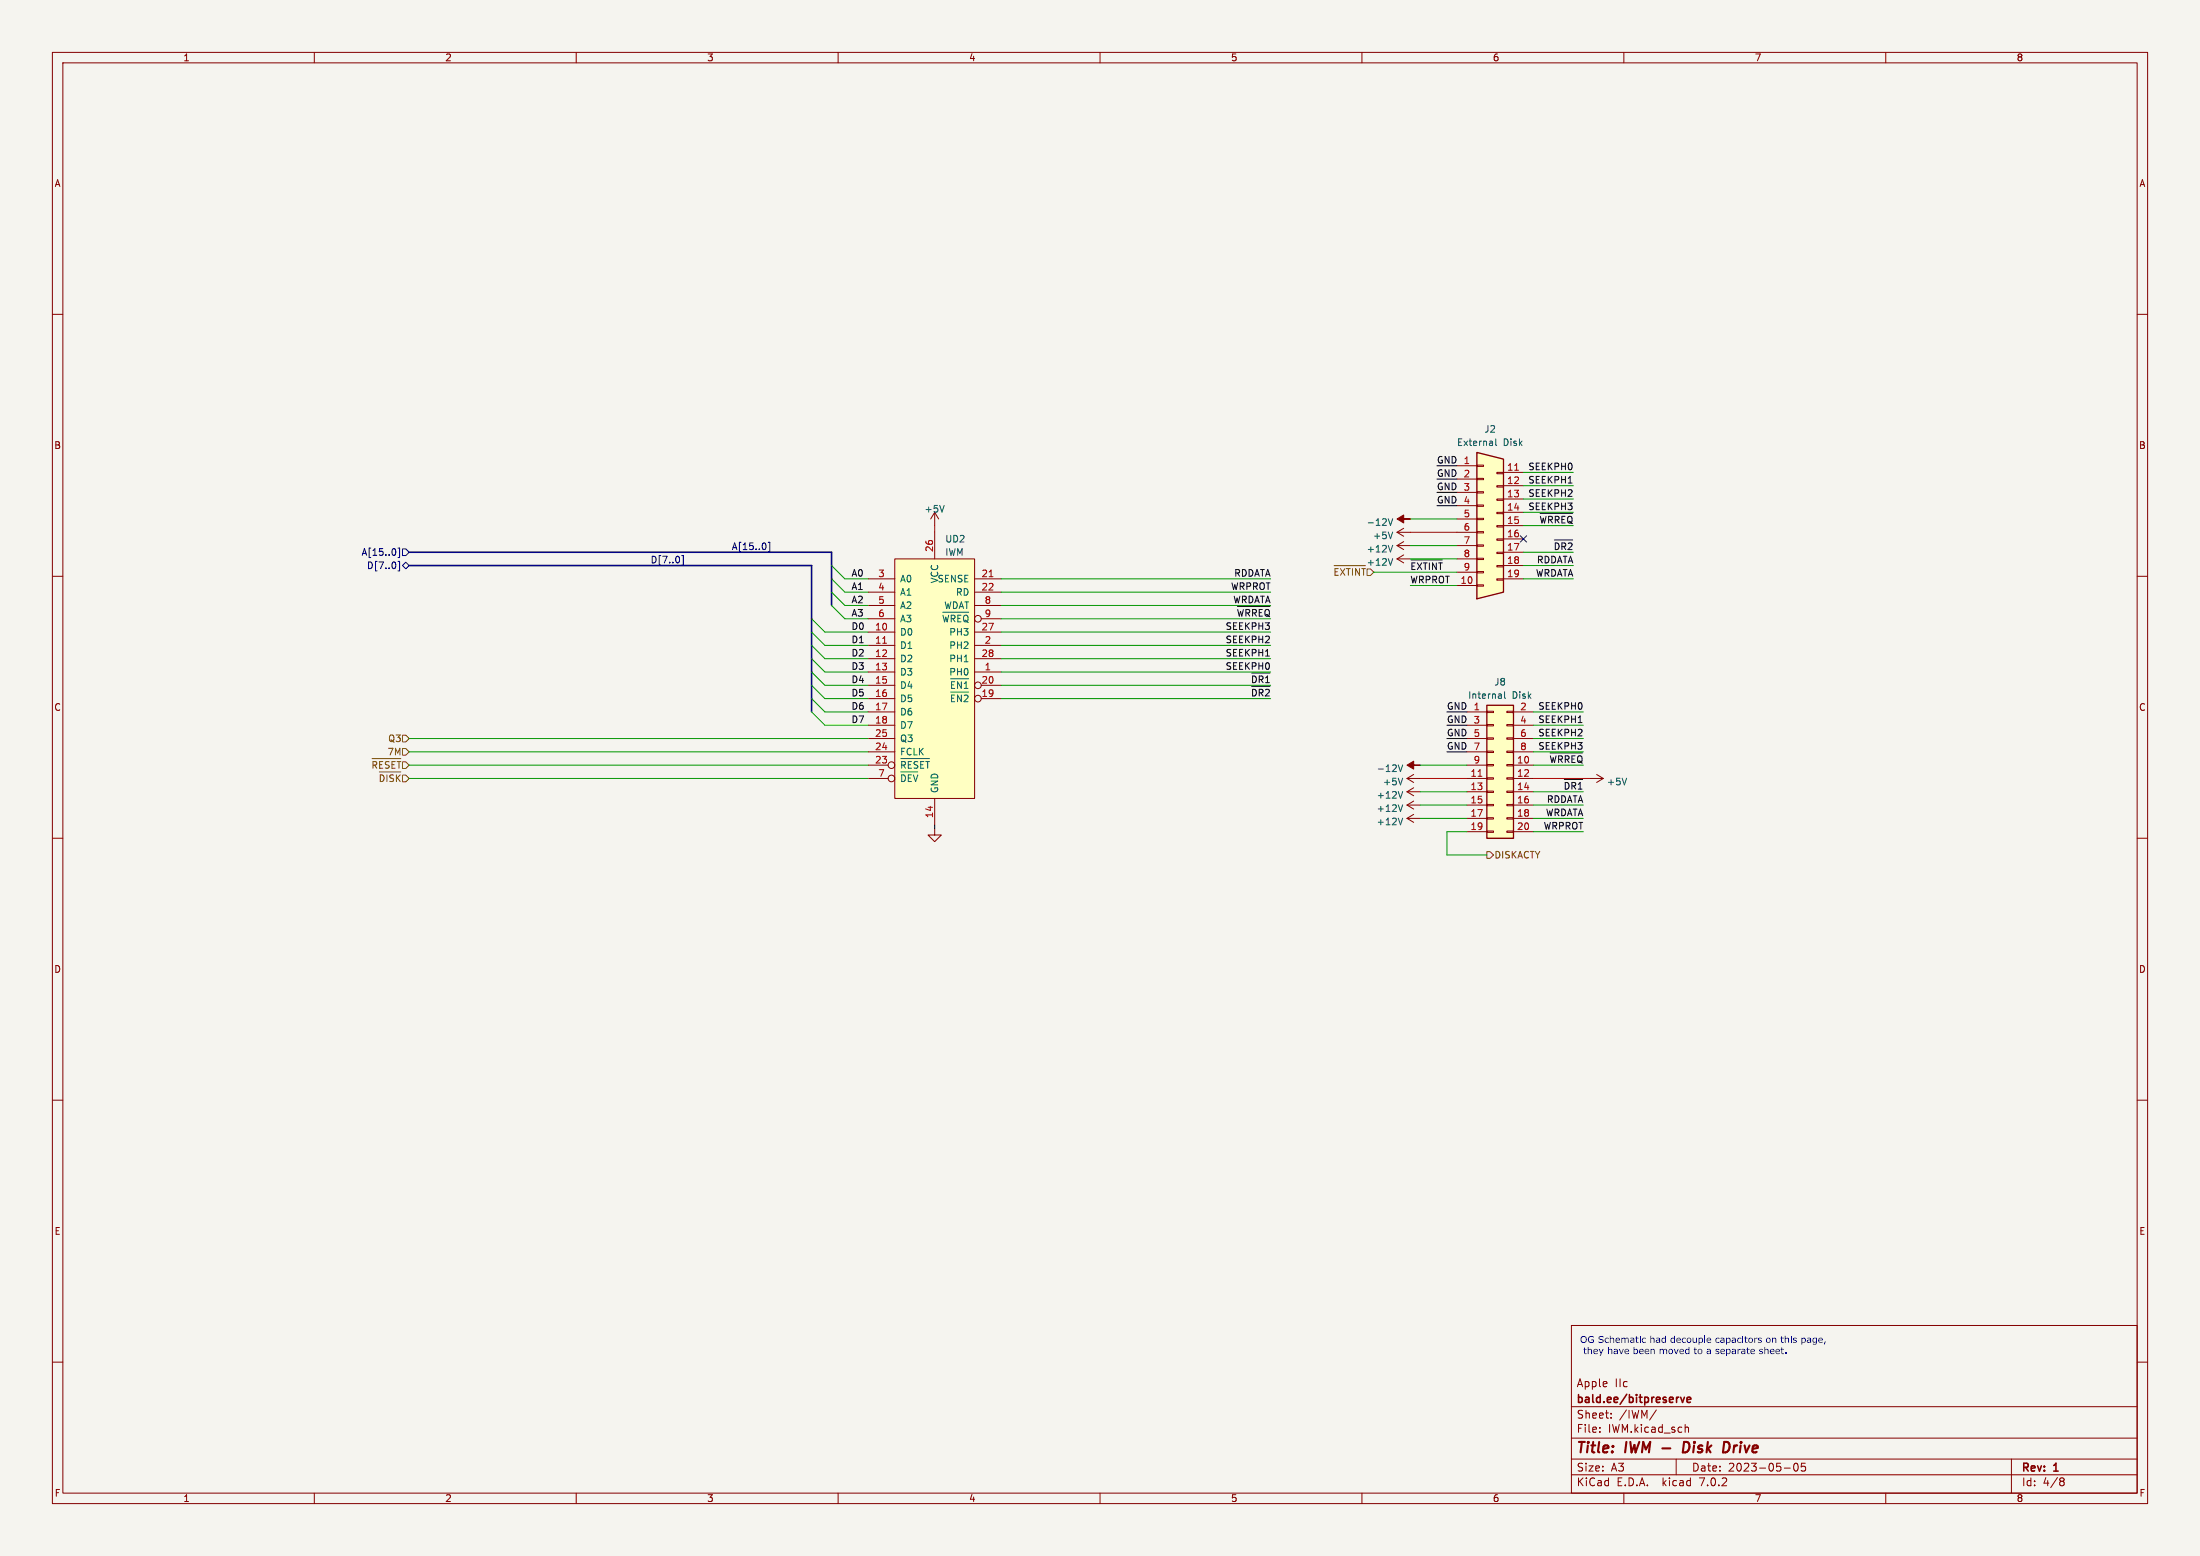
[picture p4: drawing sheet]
<svg xmlns="http://www.w3.org/2000/svg" width="420mm" height="297mm" viewBox="0 0 420 297" stroke-linecap="round" stroke-linejoin="round" font-family="sans-serif">
<path d="M0 0h420v297h-420z" fill="#f5f4ef" stroke="#f5f4ef" stroke-width=".19"/>
<g fill="none" stroke="#840000" stroke-width=".19">
<path d="M10 10h400v277h-400zM12 12h396v273h-396zM60 10v2M110 10v2M160 10v2M210 10v2M260 10v2M310 10v2M360 10v2M10 60h2M408 60h2M178.4 97.8l-.7 1.3"/>
<path d="M178.4 97.8v2.5M178.4 97.8l.8 1.3M10 110h2M408 110h2M10 160h2M408 160h2M10 210h2M408 210h2M10 260h2M300 253h108v32h-108zM408 260h2M300 278.5h108"/>
<path d="M300 274.5h108M300 268.5h108M305.4 273.3v.1M305.4 272.5v.1M307.6 270.6v.1M307.6 269.8v.1M316.2 269.1l-1.3 2M320 278.5v3M321.7 272.5l.2-.1 .4 .1v.9M342.6 279.4l.2-.1a.8 .8 0 0 1 .5 .7 .8 .8 0 0 1-.5 .8 1 1 0 0 1-.2-1.4zM344.6 279.3h-.7l-.1 .7 .3-.1h.5l.1 .3-.1 .5-.2 .1-.6-.1M384 278.5v6.5"/>
<path d="M60 285v2M110 285v2M160 285v2M210 285v2M260 285v2M300 281.5h108M310 285v2M340.6 280.2h1.2M360 285v2M393.5 282.1l.4 .1 .2 .2-.3 .3M393.5 282.7h.3M393.8 282.7l.2 .2 .1 .4-.2 .2-.4 .1"/>
</g>
<path d="M322 275.2h-.5l-.2 2 .7-.1M329.6 275.2l.3 .1 .3 .4M330.2 276.4l-.5 .7" fill="none" stroke="#840000" stroke-width=".4"/>
<path d="M320.8 266.7l.4 1 .4-1M322.1 267.2l.7-.1-.1-.3-.4-.1-.2 .2v.7h.6" fill="none" stroke="#840000" stroke-width=".3"/>
<path d="M180.2 96.5l-.4 1.2" fill="none" stroke="#006464" stroke-width=".19"/>
<path d="M281.9 86.4l5.1 1.2v25.4l-5.1 1.3z" fill="#ffffc2"/>
<path d="M281.9 86.4l5.1 1.2v25.4l-5.1 1.3zM283.8 134.6h5.1v25.4h-5.1z" fill="none" stroke="#840000" stroke-width=".25"/>
<g fill="none" stroke="#840000" stroke-width=".19">
<path d="M278.1 88.9h3.8M278.1 91.4h3.8M278.1 94h3.8M278.1 96.5h3.8M278.1 99.1h3.8M281.9 98.9h1.3v.3h-1.3zM281.9 96.4h1.3v.2h-1.3zM281.9 93.9h1.3v.2h-1.3zM281.9 91.3h1.3v.3h-1.3zM281.9 88.8h1.3v.2h-1.3zM285.7 97.8h1.3v.2h-1.3zM285.7 95.3h1.3v.2h-1.3z"/>
<path d="M285.7 92.7h1.3v.3h-1.3zM285.7 90.2h1.3v.2h-1.3zM287 90.2h3.8M287 92.7h3.8M287 95.3h3.8M287 97.8h3.8M165.7 110.5h5.1M165.7 113h5.1M165.7 115.6h5.1M165.7 118.1h5.1M170.8 106.7h15.3v45.7h-15.3zM178.4 101.6v5.1"/>
<path d="M186.1 110.5h5M186.1 113h5M186.1 115.6h5M187.3 118.1h3.8M266.7 101.6h2.5M266.7 104.1h2.5M266.7 106.7h2.5M266.7 106.7l1.3 .7M266.7 104.1l1.3 .8M266.7 101.6l1.3 .8M268 105.9l-1.3 .8M268 103.4l-1.3 .7"/>
<path d="M268 100.8l-1.3 .8M278.1 111.8h3.8M278.1 101.6h3.8M278.1 104.1h3.8M278.1 106.7h3.8M278.1 109.2h3.8M281.9 111.6h1.3v.3h-1.3zM281.9 109.1h1.3v.2h-1.3zM281.9 106.6h1.3v.2h-1.3zM281.9 104h1.3v.3h-1.3zM281.9 101.5h1.3v.2h-1.3zM285.7 110.5h1.3v.2h-1.3z"/>
<path d="M285.7 108h1.3v.2h-1.3zM285.7 105.4h1.3v.3h-1.3zM285.7 102.9h1.3v.2h-1.3zM285.7 100.3h1.3v.3h-1.3zM287 100.3h3.8M287 102.9h3.8M287 105.4h3.8M287 108h3.8M287 110.5h3.8M165.7 128.3h5.1M165.7 120.7h5.1M165.7 123.2h5.1"/>
<path d="M165.7 125.7h5.1M165.7 130.8h5.1M165.7 133.4h5.1M165.7 135.9h5.1M165.7 138.4h5.1M186.1 128.3h5M186.1 120.7h5M186.1 123.2h5M186.1 125.7h5M187.3 130.8h3.8M187.3 133.4h3.8M280 135.9h3.8"/>
<path d="M280 138.4h3.8M283.8 138.3h1.3v.3h-1.3zM283.8 135.8h1.3v.2h-1.3zM287.7 138.3h1.2v.3h-1.2zM287.7 135.8h1.2v.2h-1.2zM288.9 135.9h3.8M288.9 138.4h3.8M165.7 148.6h3.8M165.7 146.1h3.8M165.7 143.5h5.1M165.7 141h5.1M178.4 158.1v1.3h1.3l-1.3 1.3-1.2-1.3h1.2"/>
<path d="M178.4 152.4v5.1M268.6 148.6h2.5M268.6 156.2l1.3 .8M268.6 156.2h2.5M268.6 153.7l1.3 .7M268.6 153.7h2.5M268.6 151.1l1.3 .8M268.6 151.1h2.5M268.6 148.6l1.3 .8M269.9 155.4l-1.3 .8M269.9 152.9l-1.3 .8M269.9 150.4l-1.3 .7"/>
<path d="M269.9 147.8l-1.3 .8M280 148.6h3.8M280 156.2h3.8M280 146.1h3.8M280 143.5h3.8M280 141h3.8M280 153.7h3.8M280 151.1h3.8M280 158.8h3.8M283.8 158.6h1.3v.3h-1.3zM283.8 156.1h1.3v.2h-1.3zM283.8 153.5h1.3v.3h-1.3z"/>
<path d="M283.8 151h1.3v.3h-1.3zM283.8 148.5h1.3v.2h-1.3zM283.8 145.9h1.3v.3h-1.3zM283.8 143.4h1.3v.2h-1.3zM283.8 140.8h1.3v.3h-1.3zM287.7 158.6h1.2v.3h-1.2zM287.7 156.1h1.2v.2h-1.2zM287.7 153.5h1.2v.3h-1.2zM287.7 151h1.2v.3h-1.2zM287.7 148.5h1.2v.2h-1.2zM287.7 145.9h1.2v.3h-1.2zM287.7 143.4h1.2v.2h-1.2z"/>
<path d="M287.7 140.8h1.2v.3h-1.2zM288.9 148.6h3.8M288.9 156.2h3.8M288.9 146.1h3.8M288.9 143.5h3.8M288.9 141h3.8M288.9 153.7h3.8M288.9 151.1h3.8M288.9 158.8h3.8M303.5 148.6h2.6M304.8 147.8l1.3 .8M306.1 148.6l-1.3 .8"/>
<circle cx="186.7" cy="118.1" r=".63"/>
<circle cx="186.7" cy="130.8" r=".63"/>
<circle cx="186.7" cy="133.3" r=".63"/>
<circle cx="170.2" cy="148.6" r=".63"/>
<circle cx="170.2" cy="146" r=".63"/>
</g>
<path d="M289.2 89.8h.7M188.8 110.1h.8M168.5 122.8h.7M282.2 148.2h.7" fill="none" stroke="#a90000" stroke-width=".19"/>
<g fill="none" stroke="#006464" stroke-width=".19">
<path d="M265 99l.5 1.3 .4-1.3M285.5 83.8v1.1l.2 .1M180 116.9h4.9M180 117.4l.3 1.3M181.1 117.4l-.3 1.3M182.3 117.7l-.2-.3h-.5v1.3M183.5 117.4h-.6v1.3M184 117.9a.42 .42 0 0 1 .4-.5 .42 .42 0 0 1 .4 .5M265.9 106.6l-.4 1.3M265.9 104.1l-.4 1.3M265.9 101.6l-.4 1.2M181.5 132.1h3.4"/>
<path d="M181.5 129.6h3.4M181.7 132.7v1.2M182.3 130.1h-.6v1.3M183.5 130.1v1.3l-.7-1.3v1.3M183.5 132.7v1.2l-.7-1.2v1.2M184.2 130.4l.2-.3v1.3M286.6 132.5v.8M286.6 133.2l-.1 .1M286.6 132.8h-.1M287.2 132v1.1l.2 .2M172 144.8h5.4M172 147.3h3.2"/>
<path d="M172.1 147.9v1.3M172.9 145.6l-.3-.2h-.5v1.2M173.4 147.9v1.3M174 145.4h-.6v1.2M174.4 147.9l.4 1.3 .4-1.3M175.2 145.4h-.5l-.2 .2M176.4 145.4h-.6v1.2M176.7 145.4h.8M177.1 145.4v1.2M266.9 146l.5 1.3 .4-1.3M267.8 156.2l-.4 1.2M267.8 153.6l-.4 1.3"/>
<path d="M267.8 151.1l-.4 1.3M267.8 148.5l-.4 1.3M310.5 148.5l-.4 1.3"/>
</g>
<g fill="#840000" stroke="#840000" stroke-width=".19">
<path d="M266.7 99.1l1.3-.8v.8h1.2h-1.2v.7z"/>
<path d="M268.6 146.1l1.3-.8v.8h1.2h-1.2v.7z"/>
</g>
<g fill="#ffffc2" stroke="#ffffc2" stroke-width=".19">
<path d="M170.8 106.7h15.3v45.7h-15.3z"/>
<path d="M283.8 134.6h5.1v25.4h-5.1z"/>
</g>
<g fill="none" stroke="#725600" stroke-width=".19">
<path d="M254.7 108h6M254.9 109.1h.4M255.5 108.5h-.6v1.3h.6M255.9 108.5l.8 1.3M256.7 108.5l-.8 1.3M257 108.5h.8M257.4 108.5v1.3M258.2 108.5v1.3M259.5 108.5v1.3l-.7-1.3v1.3M259.9 108.5h.8M260.3 108.5v1.3M261 108.6h.6l.7 .6-.7 .7h-.6z"/>
<path d="M71 144.8h5.5M71.9 145.6l-.2-.2h-.5v1.2M72.4 147.3h4.1M72.6 147.9v1.3M73.1 145.4h-.6v1.2M73.9 147.9v1.3M74.3 145.4h-.5l-.2 .2M75.4 145.4h-.6v1.2M75.7 147.9v1.3M75.8 145.4h.7M76.2 145.4v1.2M76.4 147.9l-.7 .7"/>
<path d="M76.8 140.3h.7l.6 .7-.6 .6h-.7zM76.8 148h.7l.6 .6-.6 .6h-.7zM76.8 142.9h.7l.6 .6-.6 .6h-.7zM76.8 145.4h.7l.6 .7-.6 .6h-.7zM283.8 162.6h.7l.6 .6-.6 .6h-.7z"/>
</g>
<path d="M75.5 105v.8M76 104.6h.3v1.8h-.3M76 107.1h.3v1.9h-.3M76.8 104.8h.7l.6 .6-.6 .6h-.7zM76.8 108l.7-.7 .6 .7-.6 .6zM130.1 106.1h.3v1.8h-.3M146.2 103.9v.8M146.7 103.5h.3v1.8h-.3" fill="none" stroke="#000084" stroke-width=".19"/>
<path d="M294 98h6.2M299.4 92.2h.7M236.2 115.8h6.2M269.4 106.9h5.9M296.7 103.1h3.5M238.9 128.5h3.5M238.9 131h3.5M241.6 125.2h.7M301.3 137.9h.7M295.9 143.7h6.2M298.6 148.8h3.5" fill="none" stroke="#0f0f0f" stroke-width=".19"/>
<g fill="#0000c2">
<path d="M313.6 255.5l.2-.2 .4 .1v.2l-.5-.1-.1 .3 .1 .4 .5-.1v.2h-.4l-.3-.1-.1-.4z"/>
<path d="M325.9 255.5l.4-.2 .3 .1 .1 .4-.7 .1 .1 .3 .5-.1v.2h-.4l-.3-.1-.1-.5h.7l-.2-.2-.5 .2z"/>
<path d="M335.7 255.4h.6v.2l-.3-.1-.2 .1 .5 .3-.1 .4h-.6v-.2l.4 .1 .2-.1-.6-.3z"/>
<path d="M321.8 257.6l.6-.1v-.4h.1v1.4l-.7-.2-.1-.3h.1l.2 .3 .4-.1-.1-.5h-.3l-.2 .3h-.1z"/>
<path d="M334.3 257.6l.3-.1 .3 .1 .1 .4h-.7l.2 .3 .5-.1v.2l-.4 .1-.3-.2-.2-.4h.8l-.3-.3-.5 .3z"/>
<path d="M340.8 258.2h.2v.3h-.2z"/>
</g>
<path d="M78.1 105.4h80.6v10.2M78.1 108h76.8v27.9" fill="none" stroke="#000084" stroke-width=".3"/>
<path d="M178.4 100.3v1.3M269.2 101.6h8.9M271.1 148.6h8.9M292.7 148.6h10.8" fill="none" stroke="#c20000" stroke-width=".19"/>
<g fill="none" stroke="#009600" stroke-width=".19">
<path d="M269.2 99.1h8.9M290.8 95.3h9.6M290.8 97.8h9.6M290.8 92.7h9.6M290.8 90.2h9.6M154.9 118.1l2.6 2.6h8.2M158.7 113l2.6 2.6h4.4M158.7 108l2.6 2.5h4.4M158.7 115.6l2.6 2.5h4.4M158.7 110.5l2.6 2.5h4.4M191.1 115.6h51.5M191.1 110.5h51.5"/>
<path d="M191.1 118.1h51.5M191.1 113h51.5M262.3 109.2h15.8M269.2 104.1h8.9M269.2 106.7h8.9M269.2 111.8h8.9M290.8 110.5h9.6M290.8 100.3h9.6M290.8 105.4h9.6M290.8 108h9.6M154.9 120.7l2.6 2.5h8.2M154.9 123.2l2.6 2.5h8.2"/>
<path d="M154.9 125.7l2.6 2.6h8.2M154.9 130.8l2.6 2.6h8.2M154.9 128.3l2.6 2.5h8.2M154.9 133.4l2.6 2.5h8.2M191.1 120.7h51.5M191.1 123.2h51.5M191.1 125.7h51.5M191.1 128.3h51.5M191.1 133.4h51.5M191.1 130.8h51.5M292.7 135.9h9.6M292.7 138.4h9.6"/>
<path d="M78.1 146.1h87.6M78.1 148.6h87.6M78.1 141h87.6M78.1 143.5h87.6M271.1 146.1h8.9M271.1 151.1h8.9M271.1 153.7h8.9M271.1 156.2h8.9M280 158.8h-3.8v4.4h7.6M292.7 146.1h9.6M292.7 151.1h9.6M292.7 141h9.6"/>
<path d="M292.7 143.5h9.6M292.7 158.8h9.6M292.7 153.7h9.6M292.7 156.2h9.6"/>
</g>
<path d="M154.9 135.9l2.6 2.5h8.2" fill="none" stroke="#0f0" stroke-width=".19"/>
<path d="M274.3 94h3.8M274.3 88.9h3.8M274.3 96.5h3.8M274.3 91.4h3.8M276.2 138.4h3.8M276.2 135.9h3.8M178.4 157.5v.6M276.2 143.5h3.8M276.2 141h3.8" fill="none" stroke="#000" stroke-width=".19"/>
<path d="M290.2 102.3l1.2 1.2M291.4 102.3l-1.2 1.2" fill="none" stroke="#000084" stroke-width=".19"/>
<g font-size="2.8" fill="#840000">
<text x="301" y="277.8">Title:</text>
<text x="310.4" y="277.8">IWM -</text>
<text x="322.6" y="277.8">Disk</text>
<text x="330.9" y="277.8">Drive</text>
</g>
<g font-size="2.1" fill="#840000">
<text x="301" y="268.1">bald.ee/bitpreserve</text>
<text x="301" y="264.9">Apple</text>
<text x="308.3" y="264.9">IIc</text>
<text x="301" y="273.6">File:</text>
<text x="301" y="270.9">Sheet:</text>
<text x="307" y="273.6">IWM.kicad_sch</text>
<text x="309.1" y="270.9">/IWM/</text>
<text x="301" y="281">Size:</text>
<text x="307.6" y="281">A3</text>
<text x="323" y="281">Date:</text>
<text x="329.9" y="281">2023-05-05</text>
<text x="386" y="281.2">Rev:</text>
<text x="392.2" y="281.2">1</text>
<text x="301" y="283.8">KiCad</text>
<text x="308.6" y="283.8">E.D.A.</text>
<text x="317.4" y="283.8">kicad</text>
<text x="324.5" y="283.8">7.0.2</text>
<text x="386" y="283.8">Id:</text>
<text x="390" y="283.8">4/8</text>
</g>
<g font-size="1.8" fill="#840000">
<text x="35" y="11.8">1</text>
<text x="85" y="11.8">2</text>
<text x="135" y="11.8">3</text>
<text x="185" y="11.8">4</text>
<text x="235" y="11.8">5</text>
<text x="285" y="11.8">6</text>
<text x="335" y="11.8">7</text>
<text x="385" y="11.8">8</text>
<text x="10.4" y="35.8">A</text>
<text x="408.4" y="35.8">A</text>
<text x="10.3" y="85.8">B</text>
<text x="408.3" y="85.8">B</text>
<text x="10.3" y="135.8">C</text>
<text x="408.3" y="135.8">C</text>
<text x="10.3" y="185.8">D</text>
<text x="408.3" y="185.8">D</text>
<text x="10.4" y="235.8">E</text>
<text x="408.3" y="235.8">E</text>
<text x="10.4" y="285.8">F</text>
<text x="35" y="286.8">1</text>
<text x="85" y="286.8">2</text>
<text x="135" y="286.8">3</text>
<text x="185" y="286.8">4</text>
<text x="235" y="286.8">5</text>
<text x="285" y="286.8">6</text>
<text x="335" y="286.8">7</text>
<text x="385" y="286.8">8</text>
<text x="408.4" y="285.8">F</text>
</g>
<g font-size="1.8" fill="#006464">
<text x="283.3" y="82.7">J2</text>
<text x="278.1" y="85.3">External</text>
<text x="286.9" y="85.3">Disk</text>
<text x="176.4" y="98">+5V</text>
<text x="260.9" y="100.5">-12V</text>
<text x="180.4" y="103.7">UD2</text>
<text x="180.4" y="106.2">IWM</text>
<text x="260.9" y="105.6">+12V</text>
<text x="262.1" y="103.1">+5V</text>
<text x="171.8" y="111.3">A0</text>
<text x="171.8" y="113.9">A1</text>
<text x="178.9" y="111.3">SENSE</text>
<text x="179.3" y="111.5" transform="rotate(-90 179.3 111.5)">VCC</text>
<text x="182.4" y="113.9">RD</text>
<text x="260.9" y="108.1">+12V</text>
<text x="171.8" y="116.4">A2</text>
<text x="171.8" y="118.9">A3</text>
<text x="179.7" y="119.5">~{WREQ}</text>
<text x="180.1" y="116.4">WDAT</text>
<text x="171.8" y="121.5">D0</text>
<text x="171.8" y="124">D1</text>
<text x="181.1" y="124">PH2</text>
<text x="181.1" y="121.5">PH3</text>
<text x="171.8" y="126.6">D2</text>
<text x="171.8" y="129.1">D3</text>
<text x="171.8" y="131.6">D4</text>
<text x="181.1" y="129.1">PH0</text>
<text x="181.1" y="126.6">PH1</text>
<text x="285.2" y="131">J8</text>
<text x="171.8" y="134.2">D5</text>
<text x="171.8" y="136.7">D6</text>
<text x="181.2" y="134.8">~{EN2}</text>
<text x="181.2" y="132.2">~{EN1}</text>
<text x="280.2" y="133.5">Internal</text>
<text x="288.6" y="133.5">Disk</text>
<text x="171.8" y="139.3">D7</text>
<text x="171.8" y="141.8">Q3</text>
<text x="171.8" y="147.5">~{RESET}</text>
<text x="171.8" y="144.3">FCLK</text>
<text x="262.8" y="147.5">-12V</text>
<text x="171.8" y="150">~{DEV}</text>
<text x="179.3" y="151.4" transform="rotate(-90 179.3 151.4)">GND</text>
<text x="262.8" y="155.1">+12V</text>
<text x="262.8" y="152.6">+12V</text>
<text x="264" y="150.1">+5V</text>
<text x="306.7" y="150.1">+5V</text>
<text x="262.8" y="157.7">+12V</text>
</g>
<g font-size="1.8" fill="#0f0f0f">
<text x="274.3" y="88.6">GND 1</text>
<text x="291.6" y="89.8">SEEKPH0</text>
<text x="274.3" y="93.6">GND 3</text>
<text x="274.3" y="91.1">GND 2</text>
<text x="291.6" y="94.9">SEEKPH2</text>
<text x="291.6" y="92.4">SEEKPH1</text>
<text x="274.3" y="96.2">GND 4</text>
<text x="291.6" y="97.4">SEEKPH3</text>
<text x="293.8" y="100">~{WRREQ}</text>
<text x="293.3" y="107.6">RDDATA</text>
<text x="296.5" y="105.1">~{DR2}</text>
<text x="162.6" y="110.1">A0</text>
<text x="162.6" y="112.7">A1</text>
<text x="234.9" y="112.7">WRPROT</text>
<text x="235.5" y="110.1">RDDATA</text>
<text x="269.2" y="108.9">~{EXTINT}</text>
<text x="269.2" y="111.4">WRPROT</text>
<text x="293.1" y="110.1">WRDATA</text>
<text x="162.6" y="115.2">A2</text>
<text x="162.6" y="117.8">A3</text>
<text x="235.3" y="115.2">WRDATA</text>
<text x="236" y="117.8">~{WRREQ}</text>
<text x="162.6" y="120.3">D0</text>
<text x="162.6" y="122.8">D1</text>
<text x="162.6" y="125.4">D2</text>
<text x="233.9" y="125.4">SEEKPH1</text>
<text x="233.9" y="120.3">SEEKPH3</text>
<text x="233.9" y="122.8">SEEKPH2</text>
<text x="162.6" y="127.9">D3</text>
<text x="162.6" y="130.5">D4</text>
<text x="233.9" y="127.9">SEEKPH0</text>
<text x="238.7" y="130.5">~{DR1}</text>
<text x="162.6" y="133">D5</text>
<text x="162.6" y="135.5">D6</text>
<text x="238.7" y="133">~{DR2}</text>
<text x="276.2" y="135.5">GND 1</text>
<text x="293.5" y="135.5">SEEKPH0</text>
<text x="162.6" y="138.1">D7</text>
<text x="276.2" y="140.6">GND 5</text>
<text x="276.2" y="143.2">GND 7</text>
<text x="276.2" y="138.1">GND 3</text>
<text x="293.5" y="143.2">SEEKPH3</text>
<text x="293.5" y="140.6">SEEKPH2</text>
<text x="293.5" y="138.1">SEEKPH1</text>
<text x="295.7" y="145.7">~{WRREQ}</text>
<text x="295" y="155.9">WRDATA</text>
<text x="295.2" y="153.3">RDDATA</text>
<text x="298.4" y="150.8">~{DR1}</text>
<text x="294.6" y="158.4">WRPROT</text>
</g>
<g font-size="1.8" fill="#a90000">
<text x="287.7" y="89.9">11</text>
<text x="287.7" y="92.5">12</text>
<text x="287.7" y="95">13</text>
<text x="279.4" y="98.8">5</text>
<text x="279.4" y="101.3">6</text>
<text x="287.7" y="97.5">14</text>
<text x="287.7" y="100.1">15</text>
<text x="178.2" y="105.4" transform="rotate(-90 178.2 105.4)">26</text>
<text x="279.4" y="103.9">7</text>
<text x="279.4" y="106.4">8</text>
<text x="287.7" y="102.6">16</text>
<text x="287.7" y="105.2">17</text>
<text x="287.7" y="107.7">18</text>
<text x="167.6" y="110.2">3</text>
<text x="167.6" y="112.8">4</text>
<text x="187.3" y="110.2">21</text>
<text x="187.3" y="112.8">22</text>
<text x="278.8" y="111.5">10</text>
<text x="279.4" y="109">9</text>
<text x="287.7" y="110.2">19</text>
<text x="167.6" y="115.3">5</text>
<text x="167.6" y="117.9">6</text>
<text x="187.9" y="115.3">8</text>
<text x="187.9" y="117.9">9</text>
<text x="167" y="120.4">10</text>
<text x="167" y="122.9">11</text>
<text x="167" y="125.5">12</text>
<text x="187.3" y="120.4">27</text>
<text x="187.3" y="125.5">28</text>
<text x="187.9" y="122.9">2</text>
<text x="167" y="128">13</text>
<text x="167" y="130.6">15</text>
<text x="187.3" y="130.6">20</text>
<text x="187.9" y="128">1</text>
<text x="167" y="133.1">16</text>
<text x="167" y="135.6">17</text>
<text x="187.3" y="133.1">19</text>
<text x="290.2" y="135.6">2</text>
<text x="167" y="138.2">18</text>
<text x="167" y="143.3">24</text>
<text x="167" y="140.7">25</text>
<text x="290.2" y="138.2">4</text>
<text x="290.2" y="140.7">6</text>
<text x="290.2" y="143.3">8</text>
<text x="167" y="145.8">23</text>
<text x="167.6" y="148.3">7</text>
<text x="280.7" y="148.3">11</text>
<text x="281.3" y="145.8">9</text>
<text x="289.6" y="145.8">10</text>
<text x="289.6" y="148.3">12</text>
<text x="280.7" y="150.9">13</text>
<text x="280.7" y="153.4">15</text>
<text x="280.7" y="156">17</text>
<text x="289.6" y="150.9">14</text>
<text x="289.6" y="153.4">16</text>
<text x="289.6" y="156">18</text>
<text x="178.2" y="156.2" transform="rotate(-90 178.2 156.2)">14</text>
<text x="280.7" y="158.5">19</text>
<text x="289.6" y="158.5">20</text>
</g>
<g font-size="1.8" fill="#000084">
<text x="68.9" y="106.2">A[15..0]</text>
<text x="124.1" y="107.6">D[7..0]</text>
<text x="139.6" y="105.1">A[15..0]</text>
<text x="69.9" y="108.8">D[7..0]</text>
</g>
<g font-size="1.8" fill="#725600">
<text x="74" y="141.8">Q3</text>
<text x="70.8" y="147.5">~{RESET}</text>
<text x="73.9" y="144.3">7M</text>
<text x="72.2" y="150">~{DISK}</text>
<text x="285.3" y="164">DISKACTY</text>
</g>
<g font-size="1.8" fill="#0000c2">
<text x="301.6" y="256.5">OG Schematic</text>
<text x="314.9" y="256.5">had decouple</text>
<text x="327.4" y="256.5">capacitors</text>
<text x="337" y="256.5">on this page,</text>
<text x="302.2" y="258.7">they have been moved</text>
<text x="323.3" y="258.7">to a separate</text>
<text x="335.7" y="258.7">sheet.</text>
</g>
</svg>
